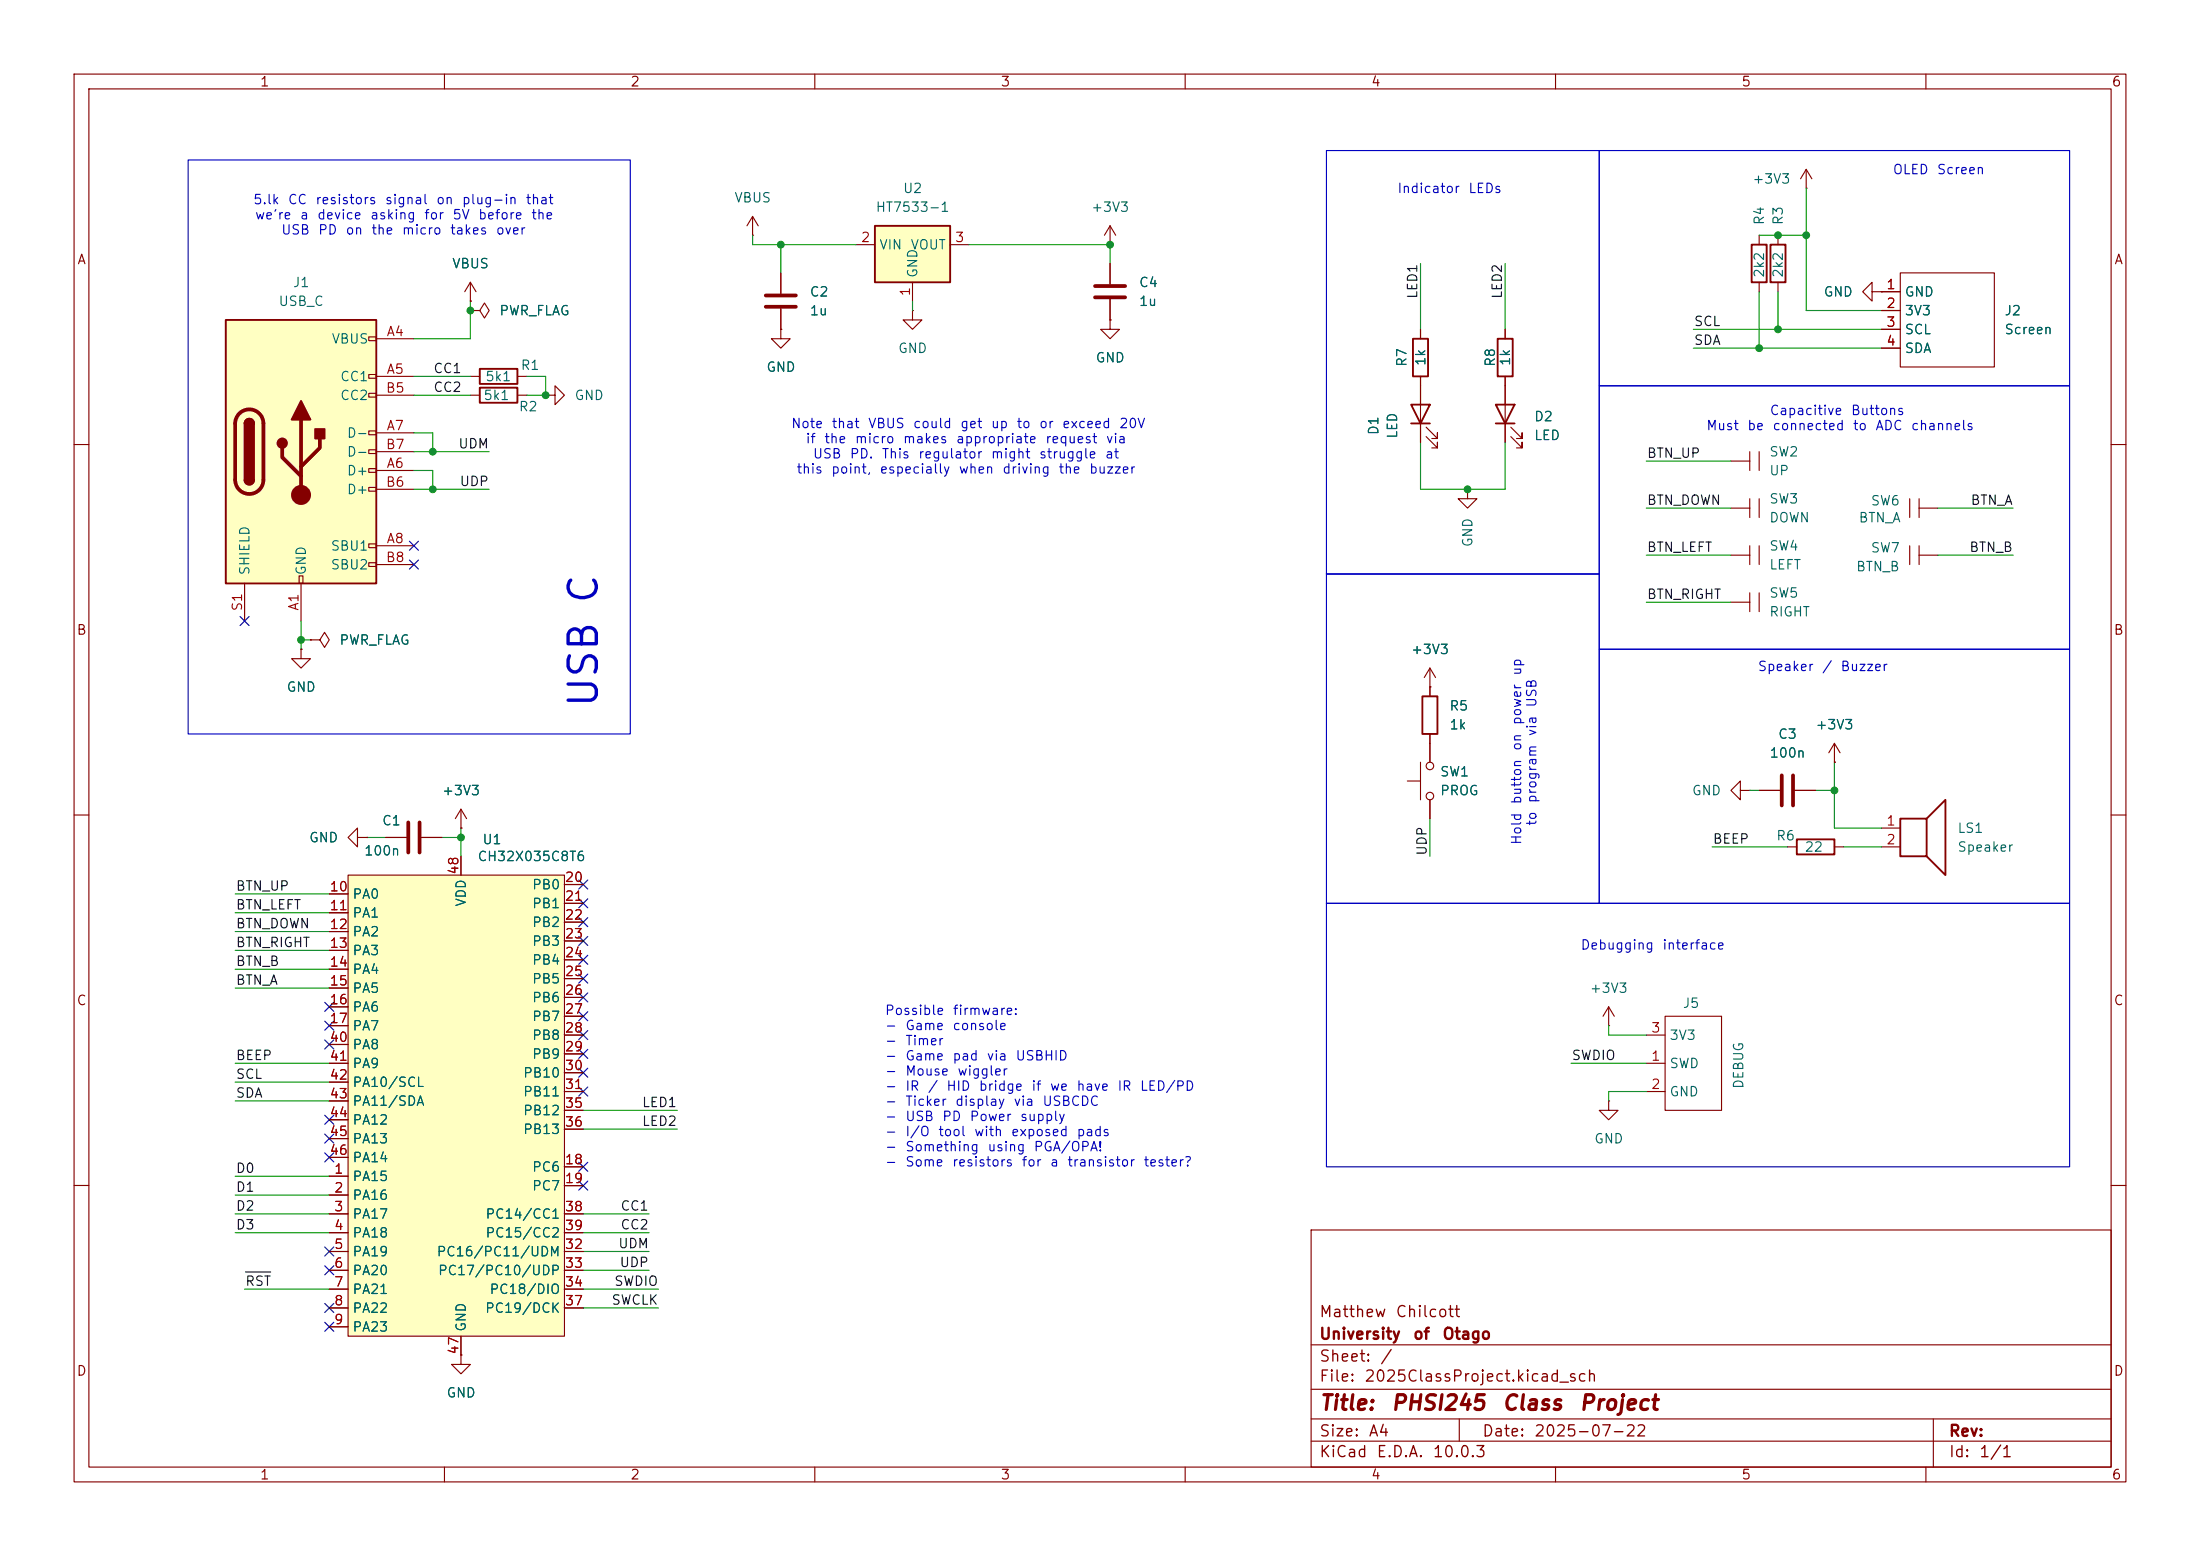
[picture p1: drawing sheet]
<svg xmlns="http://www.w3.org/2000/svg" width="297mm" height="210mm" viewBox="0 0 297 210" stroke-linecap="round" stroke-linejoin="round" font-family="sans-serif">
<g fill="none" stroke="#840000" stroke-width=".15">
<path d="M10 10h277v190h-277zM12 12h273v186h-273zM60 10v2M110 10v2M160 10v2M210 10v2M260 10v2M63.5 38.1l-.8 1.3M63.5 38.1l.8 1.3M63.5 38.1v2.5M243.8 25.4h.1M243.8 22.9l-.7 1.2"/>
<path d="M243.8 22.9l.8 1.2M243.8 22.9v2.5M252.7 39.4v-1.3l-1.2 1.3 1.2 1.2v-1.2h1.3M254 39.4h.1M63.5 40.6h.1M203.2 44.5v1.2M203.2 50.8v8.9M204 58.9l1.5 1.6v-.8v.8h-.8M204 57.7l1.5 1.5v-.8v.8h-.8M10 60h2M198.1 66v1.3h1.3l-1.3 1.3-1.3-1.3h1.3M198.1 66h.1"/>
<path d="M233.7 68.6h2.5M233.7 62.2h2.5M236.2 61v2.5M236.2 67.3v2.6M237.5 61v2.5M237.5 67.3v2.6M257.8 67.3v2.6M259.1 68.6h2.5M259.1 67.3v2.6M285 60h2M10 110h2M285 110h2"/>
<path d="M10 160h2M177 166h108v32h-108zM285 160h2M60 198v2M110 198v2M160 198v2M177 194.5h108M177 191.5h108M177 187.5h108M177 181.5h108M197 191.5v3M210 198v2"/>
<path d="M260 198v2M261 191.5v6.5"/>
</g>
<path d="M201.9 54.6h2.6l-1.3 2.6zM201.9 57.2h2.6M202.2 45.7h2v5.1h-2z" fill="none" stroke="#840000" stroke-width=".25"/>
<path d="M30.5 43.2h20.3v35.5h-20.3z" fill="#ffffc2"/>
<g fill="none" stroke="#840000" stroke-width=".15">
<path d="M240 31.8v1.2M240 38.1v1.3M49.8 45.5h1v.5h-1zM49.8 50.5h1v.6h-1zM49.8 53.1h1v.5h-1zM49.8 58.2h1v.5h-1zM50.8 45.7h5.1M50.8 50.8h5.1M50.8 58.4h5.1M50.8 53.3h5.1M63.5 41.9h1.3l.6-1 .6 1-.6 1-.6-1M63.5 41.9h.1"/>
<path d="M63.5 50.8h1.3M63.5 53.3h1.3M69.8 50.8h1.3M69.8 53.3h1.3M73.7 53.3h1.2v-1.2l1.3 1.2-1.3 1.3v-1.3M73.7 53.3h.1M33 78.7v5.1M40.4 77.7h.5v1h-.5zM40.6 78.7v5.1M49.8 60.7h1v.5h-1zM49.8 63.2h1v.6h-1zM49.8 65.8h1v.5h-1z"/>
<path d="M49.8 73.4h1v.5h-1zM49.8 75.9h1v.6h-1zM50.8 63.5h5.1M50.8 73.7h5.1M50.8 66h5.1M50.8 61h5.1M50.8 76.2h5.1M233.7 74.9h2.5M236.2 73.7v2.5M237.5 73.7v2.5M257.8 73.7v2.5M259.1 74.9h2.5"/>
<path d="M259.1 73.7v2.5M40.6 87.6v1.3h1.3l-1.3 1.3-1.2-1.3h1.2M40.6 87.6h.1M193 92.7h.1M193 90.2v3.8M193 99.1v3.8M193 90.2l-.7 1.2M193 90.2l.8 1.2M233.7 81.3h2.5M236.2 80v2.6M237.5 80v2.6M190 105.4h1.8"/>
<path d="M191.8 102.9v5.1M193 108v2.5M234.9 106.7v-1.3l-1.2 1.3 1.2 1.3v-1.3h1.3M236.2 106.7h.1M237.5 106.7h2.8M241.3 114.3h1.3M242.3 106.7h2.8M247.6 102.9h.1M247.6 114.3h1.3M247.6 100.3l-.7 1.3M247.6 100.3l.8 1.3M247.6 100.3v2.6"/>
<path d="M254 111.8h2.5M254 114.3h2.5"/>
<circle cx="193" cy="107.4" r=".51"/>
<circle cx="193" cy="103.4" r=".51"/>
</g>
<path d="M239 33h2v5.1h-2zM30.5 43.2h20.3v35.5h-20.3zM33 57.2a.64 .64 0 0 1 .7-.7 .64 .64 0 0 1 .6 .7M64.8 49.8h5v2h-5zM64.8 52.3h5v2.1h-5zM33 64.8a.64 .64 0 0 0 .7 .6 .64 .64 0 0 0 .6-.6M192 94h2.1v5.1h-2.1zM242.6 113.3h5v2h-5zM256.5 110.5h3.6v5.1h-3.6zM260.1 110.5l2.5-2.5v10.1l-2.5-2.5" fill="none" stroke="#840000" stroke-width=".25"/>
<path d="M32.3 55.8a1.9 1.9 0 0 1 2.1-.4 1.9 1.9 0 0 1 1.2 1.8v7.6a1.91 1.91 0 0 1-1.9 1.9 1.91 1.91 0 0 1-2-1.9v-7.6a1.9 1.9 0 0 1 .6-1.4zM40.6 56.6v10.2M43.2 59.2v1.3l-2.6 2.5M38.1 60.5v1.2l2.5 2.6M240.5 104.6v4.1M242.1 104.6v4.1" fill="none" stroke="#840000" stroke-width=".51"/>
<g fill="#840000" stroke="#840000" stroke-width=".25">
<path d="M33 57.2h1.3v7.6h-1.3z"/>
<path d="M33.2 56.7a.64 .64 0 0 1 .7-.1 .64 .64 0 0 1 .4 .6h-1.3z"/>
<path d="M33 64.8h1.3a.64 .64 0 0 1-.6 .6 .64 .64 0 0 1-.7-.6z"/>
<path d="M40.6 54.1l1.3 2.5h-2.5z"/>
<path d="M42.5 57.9h1.3v1.3h-1.3z"/>
<circle cx="38.1" cy="59.8" r=".63"/>
</g>
<circle cx="40.6" cy="66.8" r="1.27" fill="#840000" stroke="#840000" stroke-width=".15"/>
<path d="M47 118.1h29.2v62.2h-29.2z" fill="#ffffc2"/>
<g fill="none" stroke="#840000" stroke-width=".15">
<path d="M101.6 31.8h.1M101.6 29.2l-.8 1.3M101.6 29.2l.8 1.3M101.6 29.2v2.6M105.4 36.8v2.8M254 39.4h2.5M256.5 36.8h12.7v12.7h-12.7zM105.4 44.5v1.2h1.3l-1.3 1.3-1.3-1.3h1.3M105.4 44.5h.1M105.4 41.7v2.8M123.2 41.9v1.3h1.3l-1.3 1.3-1.3-1.3h1.3M123.2 41.9h.1"/>
<path d="M149.9 43.2v1.3h1.2l-1.2 1.2-1.3-1.2h1.3M149.9 43.2h.1M191.8 44.5v1.2M191.8 50.8v8.9M192.5 58.9l1.6 1.6v-.8v.8h-.8M192.5 57.7l1.6 1.5v-.8v.8h-.8M254 41.9h2.5M254 44.5h2.5M254 47h2.5M47 118.1h29.2v62.2h-29.2zM48.3 113v-1.2l-1.3 1.2 1.3 1.3v-1.3h1.2M49.5 113h.1"/>
<path d="M52.1 113h2.8M56.9 113h2.8M62.2 111.8h.1M62.2 109.2v2.6M62.2 115.6v2.5M62.2 109.2l-.7 1.3M62.2 109.2l.8 1.3M76.2 119.4h2.5M44.4 120.7h2.6M44.4 123.2h2.6M44.4 125.7h2.6M44.4 128.3h2.6"/>
<path d="M44.4 130.8h2.6M44.4 133.4h2.6M44.4 135.9h2.6M44.4 138.4h2.6M76.2 121.9h2.5M76.2 124.5h2.5M76.2 127h2.5M76.2 129.5h2.5M76.2 132.1h2.5M76.2 134.6h2.5M76.2 137.2h2.5M76.2 139.7h2.5"/>
<path d="M217.2 138.4h.1M217.2 135.9l-.8 1.3M217.2 135.9l.7 1.3M217.2 135.9v2.5M222.2 139.7h2.6M224.8 137.2h7.6v12.7h-7.6zM44.4 158.8h2.6M44.4 141h2.6M44.4 143.5h2.6M44.4 146.1h2.6M44.4 151.1h2.6M44.4 153.7h2.6"/>
<path d="M44.4 156.2h2.6M44.4 148.6h2.6M76.2 157.5h2.5M76.2 142.2h2.5M76.2 144.8h2.5M76.2 147.3h2.5M76.2 149.9h2.5M76.2 152.4h2.5M217.2 148.6v1.3h1.2l-1.2 1.2-1.3-1.2h1.3M217.2 148.6h.1M222.2 147.3h2.6M222.2 143.5h2.6"/>
<path d="M44.4 161.3h2.6M44.4 163.8h2.6M44.4 166.4h2.6M44.4 168.9h2.6M44.4 171.5h2.6M44.4 174h2.6M44.4 176.5h2.6M44.4 179.1h2.6M76.2 163.8h2.5M76.2 166.4h2.5M76.2 168.9h2.5M76.2 171.5h2.5"/>
<path d="M76.2 174h2.5M76.2 176.5h2.5M76.2 160h2.5M62.2 182.9v1.3h1.3l-1.3 1.2-1.2-1.2h1.2M62.2 182.9h.1M62.2 180.3v2.6"/>
</g>
<path d="M190.5 54.6h2.5l-1.2 2.6zM190.5 57.2h2.5M190.8 45.7h2v5.1h-2z" fill="none" stroke="#840000" stroke-width=".25"/>
<path d="M103.4 39.9h4M103.4 41.4h4M55.1 111v4.1M56.6 111v4.1" fill="none" stroke="#840000" stroke-width=".51"/>
<path d="M118.1 30.5h10.2v7.6h-10.2z" fill="#ffffc2"/>
<path d="M118.1 30.5h10.2v7.6h-10.2zM236.5 33h2v5.1h-2z" fill="none" stroke="#840000" stroke-width=".25"/>
<g fill="none" stroke="#840000" stroke-width=".15">
<path d="M105.4 36.8v2.8M115.6 33h2.5M123.2 38.1v2.5M128.3 33h2.5M149.9 33h.1M149.9 30.5v2.5M149.9 35.6v2.8M149.9 30.5l-.8 1.3M149.9 30.5l.7 1.3M237.5 31.8v1.2M237.5 38.1v1.3M254 39.4h.1"/>
<path d="M254 39.4h2.5M63.5 41.9h.1M63.5 40.6h.1M105.4 44.5h.1M105.4 41.7v2.8M149.9 43.2h.1M149.9 40.4v2.8M191.8 44.5v1.2M191.8 50.8v3.8M191.8 57.2v2.5M203.2 44.5v1.2M203.2 50.8v3.8"/>
<path d="M203.2 57.2v2.5M254 41.9h2.5M254 44.5h2.5M254 47h2.5M40.6 87.6h.1M41.9 86.4h1.3l.6-1.1 .6 1.1-.6 1-.6-1M41.9 86.4h.1M193 92.7h.1M193 92.7v1.3M193 99.1v3.8M49.5 113h.1M52.1 113h2.8"/>
<path d="M56.9 113h2.8M62.2 111.8h.1M62.2 115.6v2.5M76.2 119.4h2.5M193 108v2.5M237.5 106.7h2.8M242.3 106.7h2.8M247.6 102.9h.1M44.4 120.7h2.6M44.4 123.2h2.6M44.4 125.7h2.6M44.4 128.3h2.6"/>
<path d="M44.4 130.8h2.6M44.4 133.4h2.6M44.4 135.9h2.6M44.4 138.4h2.6M76.2 121.9h2.5M76.2 124.5h2.5M76.2 127h2.5M76.2 129.5h2.5M76.2 132.1h2.5M76.2 134.6h2.5M76.2 137.2h2.5M76.2 139.7h2.5"/>
<path d="M44.4 158.8h2.6M44.4 141h2.6M44.4 143.5h2.6M44.4 146.1h2.6M44.4 151.1h2.6M44.4 153.7h2.6M44.4 156.2h2.6M44.4 148.6h2.6M76.2 157.5h2.5M76.2 142.2h2.5M76.2 144.8h2.5M76.2 147.3h2.5"/>
<path d="M76.2 149.9h2.5M76.2 152.4h2.5M44.4 161.3h2.6M44.4 163.8h2.6M44.4 166.4h2.6M44.4 168.9h2.6M44.4 171.5h2.6M44.4 174h2.6M44.4 176.5h2.6M44.4 179.1h2.6M76.2 163.8h2.5M76.2 166.4h2.5"/>
<path d="M76.2 168.9h2.5M76.2 171.5h2.5M76.2 174h2.5M76.2 176.5h2.5M76.2 160h2.5M62.2 182.9h.1M62.2 180.3v2.6"/>
</g>
<path d="M147.8 38.6h4.1M147.8 40.1h4.1" fill="none" stroke="#840000" stroke-width=".51"/>
<path d="M33.1 171.7h3.4" fill="none" stroke="#0f0f0f" stroke-width=".15"/>
<g fill="none" stroke="#009600" stroke-width=".15">
<path d="M101.6 31.8v1.2h14M105.4 33v3.8M130.8 33h19.1v2.6M191.8 35.6v8.9M203.2 35.6v8.9M237.5 31.8h6.3M237.5 39.4v7.6M240 39.4v5.1M243.8 25.4v16.5h10.2M55.9 58.4h2.5v2.6M55.9 53.3h7.6M55.9 50.8h7.6"/>
<path d="M63.5 40.6v5.1h-7.6M71.1 50.8h2.6v2.5h-2.6M123.2 40.6v1.3M191.8 59.7v6.3h11.4v-6.3M228.6 44.5h25.4M228.6 47h25.4M55.9 63.5h2.5v2.5M55.9 66h10.1M55.9 61h10.1M222.2 74.9h11.5M222.2 68.6h11.5M222.2 62.2h11.5"/>
<path d="M261.6 74.9h10.2M261.6 68.6h10.2M40.6 83.8v3.8M40.6 86.4h1.3M222.2 81.3h11.5M49.5 113h2.6M59.7 113h2.5M62.2 111.8v3.8M193 110.5v5.1M231.1 114.3h10.2M236.2 106.7h1.3M245.1 106.7h2.5"/>
<path d="M247.6 102.9v8.9h6.4M248.9 114.3h5.1M31.7 133.4h12.7M31.7 130.8h12.7M31.7 128.3h12.7M31.7 123.2h12.7M31.7 125.7h12.7M31.7 120.7h12.7M217.2 138.4v1.3h5M31.7 158.8h12.7M31.7 143.5h12.7M31.7 148.6h12.7"/>
<path d="M31.7 146.1h12.7M78.7 149.9h12.7M78.7 152.4h12.7M212.1 143.5h10.1M222.2 147.3h-5v1.3M31.7 161.3h12.7M31.7 166.4h12.7M31.7 163.8h12.7M33 174h11.4M78.7 166.4h8.9M78.7 174h10.2M78.7 163.8h8.9"/>
<path d="M78.7 168.9h8.9M78.7 171.5h8.9M78.7 176.5h10.2"/>
</g>
<g fill="none" stroke="#000084" stroke-width=".15">
<path d="M55.3 75.6l1.2 1.2M55.3 73.1l1.2 1.2M56.5 75.6l-1.2 1.2M56.5 73.1l-1.2 1.2M32.4 83.2l1.2 1.2M33.6 83.2l-1.2 1.2M78.1 118.8l1.2 1.2M79.3 118.8l-1.2 1.2M43.8 135.3l1.3 1.2M43.8 137.8l1.3 1.2M45.1 135.3l-1.3 1.2M45.1 137.8l-1.3 1.2"/>
<path d="M78.1 131.5l1.2 1.2M78.1 126.4l1.2 1.2M78.1 123.9l1.2 1.2M78.1 134l1.2 1.2M78.1 128.9l1.2 1.2M78.1 121.3l1.2 1.2M78.1 136.6l1.2 1.2M78.1 139.1l1.2 1.2M79.3 131.5l-1.2 1.2M79.3 126.4l-1.2 1.2M79.3 123.9l-1.2 1.2M79.3 134l-1.2 1.2"/>
<path d="M79.3 128.9l-1.2 1.2M79.3 121.3l-1.2 1.2M79.3 136.6l-1.2 1.2M79.3 139.1l-1.2 1.2M43.8 153.1l1.3 1.2M43.8 155.6l1.3 1.2M43.8 140.4l1.3 1.2M43.8 150.5l1.3 1.2M45.1 155.6l-1.3 1.2M45.1 153.1l-1.3 1.2M45.1 140.4l-1.3 1.2M45.1 150.5l-1.3 1.2"/>
<path d="M78.1 144.2l1.2 1.2M78.1 146.7l1.2 1.2M78.1 159.4l1.2 1.2M78.1 156.9l1.2 1.2M78.1 141.6l1.2 1.2M79.3 144.2l-1.2 1.2M79.3 146.7l-1.2 1.2M79.3 159.4l-1.2 1.2M79.3 156.9l-1.2 1.2M79.3 141.6l-1.2 1.2M43.8 178.5l1.3 1.2M43.8 175.9l1.3 1.2"/>
<path d="M43.8 170.8l1.3 1.3M43.8 168.3l1.3 1.2M45.1 168.3l-1.3 1.2M45.1 170.8l-1.3 1.3M45.1 178.5l-1.3 1.2M45.1 175.9l-1.3 1.2"/>
</g>
<path d="M25.4 21.6h59.7v77.5h-59.7zM179.1 20.3h36.8v57.2h-36.8zM215.9 20.3h63.5v31.8h-63.5zM215.9 52.1h63.5v35.5h-63.5zM179.1 77.5h36.8v44.4h-36.8zM215.9 87.6h63.5v34.3h-63.5zM179.1 121.9h100.3v35.6h-100.3z" fill="none" stroke="#0000c2" stroke-width=".15"/>
<g fill="#009600" stroke="#009600" stroke-width=".14">
<circle cx="198.1" cy="66" r=".46"/>
<circle cx="237.5" cy="47" r=".46"/>
<circle cx="240" cy="31.8" r=".46"/>
<circle cx="240" cy="44.5" r=".46"/>
<circle cx="149.9" cy="33" r=".46"/>
<circle cx="105.4" cy="33" r=".46"/>
<circle cx="63.5" cy="41.9" r=".46"/>
<circle cx="58.4" cy="61" r=".46"/>
<circle cx="73.7" cy="53.3" r=".46"/>
<circle cx="247.6" cy="106.7" r=".46"/>
<circle cx="243.8" cy="31.8" r=".46"/>
<circle cx="58.4" cy="66" r=".46"/>
<circle cx="62.2" cy="113" r=".46"/>
<circle cx="40.6" cy="86.4" r=".46"/>
</g>
<text font-size="3.8" fill="#0000c2" x="81.7" y="95.8" transform="rotate(-90 81.7 95.8)">USB C</text>
<g font-size="2" fill="#840000">
<text x="178" y="190.8">Title:</text>
<text x="187.7" y="190.8">PHSI245</text>
<text x="202.7" y="190.8">Class</text>
<text x="213.1" y="190.8">Project</text>
</g>
<g font-size="1.5" fill="#840000">
<text x="178" y="178.2">Matthew</text>
<text x="188.3" y="178.2">Chilcott</text>
<text x="178" y="184.2">Sheet:</text>
<text x="178" y="181.2">University</text>
<text x="186.2" y="184.2">/</text>
<text x="190.7" y="181.2">of</text>
<text x="194.6" y="181.2">Otago</text>
<text x="178" y="186.9">File:</text>
<text x="184.1" y="186.9">2025ClassProject.kicad_sch</text>
<text x="178" y="197.1">KiCad</text>
<text x="178" y="194.3">Size:</text>
<text x="184.7" y="194.3">A4</text>
<text x="185.7" y="197.1">E.D.A.</text>
<text x="193.3" y="197.1">10.0.3</text>
<text x="200" y="194.3">Date:</text>
<text x="207" y="194.3">2025-07-22</text>
<text x="263" y="194.3">Rev:</text>
<text x="263" y="197.1">Id:</text>
<text x="267.1" y="197.1">1/1</text>
</g>
<g font-size="1.3" fill="#840000">
<text x="35" y="12">1</text>
<text x="85" y="12">2</text>
<text x="135" y="12">3</text>
<text x="185" y="12">4</text>
<text x="235" y="12">5</text>
<text x="285" y="12">6</text>
<text x="10.3" y="36">A</text>
<text x="285.3" y="36">A</text>
<text x="10.3" y="86">B</text>
<text x="285.3" y="86">B</text>
<text x="10.3" y="136">C</text>
<text x="285.3" y="136">C</text>
<text x="10.3" y="186">D</text>
<text x="285.3" y="186">D</text>
<text x="35" y="200">1</text>
<text x="85" y="200">2</text>
<text x="135" y="200">3</text>
<text x="185" y="200">4</text>
<text x="235" y="200">5</text>
<text x="285" y="200">6</text>
</g>
<g font-size="1.3" fill="#0000c2">
<text x="255.4" y="23.8">OLED</text>
<text x="261.4" y="23.8">Screen</text>
<text x="34.1" y="27.9">5.lk</text>
<text x="34.3" y="29.9">we're</text>
<text x="38.8" y="27.9">CC</text>
<text x="40.4" y="29.9">a</text>
<text x="42.5" y="27.9">resistors</text>
<text x="42.7" y="29.9">device</text>
<text x="49.9" y="29.9">asking</text>
<text x="51.9" y="27.9">signal</text>
<text x="57.2" y="29.9">for</text>
<text x="58.8" y="27.9">on</text>
<text x="61" y="29.9">5V</text>
<text x="62.3" y="27.9">plug-in</text>
<text x="64.5" y="29.9">before</text>
<text x="70.9" y="27.9">that</text>
<text x="71.6" y="29.9">the</text>
<text x="188.6" y="26.4">Indicator</text>
<text x="198.1" y="26.4">LEDs</text>
<text x="37.9" y="32">USB</text>
<text x="42.9" y="32">PD</text>
<text x="46.6" y="32">on</text>
<text x="50" y="32">the</text>
<text x="54.2" y="32">micro</text>
<text x="60.7" y="32">takes</text>
<text x="66.8" y="32">over</text>
<text x="106.7" y="58.1">Note</text>
<text x="112.2" y="58.1">that</text>
<text x="117.1" y="58.1">VBUS</text>
<text x="123.2" y="58.1">could</text>
<text x="129.5" y="58.1">get</text>
<text x="133.7" y="58.1">up</text>
<text x="137.1" y="58.1">to</text>
<text x="140.2" y="58.1">or</text>
<text x="143.3" y="58.1">exceed</text>
<text x="151" y="58.1">20V</text>
<text x="230.3" y="58.4">Must</text>
<text x="235.8" y="58.4">be</text>
<text x="238.8" y="56.3">Capacitive</text>
<text x="239.2" y="58.4">connected</text>
<text x="249.8" y="56.3">Buttons</text>
<text x="250" y="58.4">to</text>
<text x="253.1" y="58.4">ADC</text>
<text x="257.9" y="58.4">channels</text>
<text x="107.4" y="64.2">this</text>
<text x="108.7" y="60.2">if</text>
<text x="109.6" y="62.2">USB</text>
<text x="111.2" y="60.2">the</text>
<text x="112.1" y="64.2">point,</text>
<text x="114.6" y="62.2">PD.</text>
<text x="115.3" y="60.2">micro</text>
<text x="118.7" y="64.2">especially</text>
<text x="118.9" y="62.2">This</text>
<text x="121.8" y="60.2">makes</text>
<text x="123.9" y="62.2">regulator</text>
<text x="129" y="60.2">appropriate</text>
<text x="129.3" y="64.2">when</text>
<text x="133.7" y="62.2">might</text>
<text x="135.2" y="64.2">driving</text>
<text x="140.2" y="62.2">struggle</text>
<text x="141" y="60.2">request</text>
<text x="142.8" y="64.2">the</text>
<text x="146.9" y="64.2">buzzer</text>
<text x="149.1" y="62.2">at</text>
<text x="149.2" y="60.2">via</text>
<text x="205.7" y="91.3" transform="rotate(-90 205.7 91.3)">up</text>
<text x="207.7" y="95.6" transform="rotate(-90 207.7 95.6)">USB</text>
<text x="237.2" y="90.9">Speaker</text>
<text x="245.9" y="90.9">/</text>
<text x="248.4" y="90.9">Buzzer</text>
<text x="205.7" y="101.4" transform="rotate(-90 205.7 101.4)">on</text>
<text x="205.7" y="98" transform="rotate(-90 205.7 98)">power</text>
<text x="207.7" y="99.5" transform="rotate(-90 207.7 99.5)">via</text>
<text x="205.7" y="108.7" transform="rotate(-90 205.7 108.7)">button</text>
<text x="207.7" y="111.5" transform="rotate(-90 207.7 111.5)">to</text>
<text x="207.7" y="108.5" transform="rotate(-90 207.7 108.5)">program</text>
<text x="205.7" y="114.1" transform="rotate(-90 205.7 114.1)">Hold</text>
<text x="213.3" y="128.5">Debugging</text>
<text x="224.3" y="128.5">interface</text>
<text x="119.4" y="137.3">Possible</text>
<text x="128.5" y="137.3">firmware:</text>
<text x="119.4" y="139.4">-</text>
<text x="119.4" y="141.4">-</text>
<text x="119.4" y="143.4">-</text>
<text x="122.1" y="139.4">Game</text>
<text x="122.1" y="141.4">Timer</text>
<text x="122.1" y="143.4">Game</text>
<text x="128.5" y="139.4">console</text>
<text x="128.5" y="143.4">pad</text>
<text x="133.1" y="143.4">via</text>
<text x="137" y="143.4">USBHID</text>
<text x="119.4" y="145.5">-</text>
<text x="119.4" y="147.5">-</text>
<text x="119.4" y="149.6">-</text>
<text x="122.1" y="145.5">Mouse</text>
<text x="122.1" y="147.5">IR</text>
<text x="122.1" y="149.6">Ticker</text>
<text x="125.2" y="147.5">/</text>
<text x="127.7" y="147.5">HID</text>
<text x="128.9" y="149.6">display</text>
<text x="129.2" y="145.5">wiggler</text>
<text x="132" y="147.5">bridge</text>
<text x="136.7" y="149.6">via</text>
<text x="139.1" y="147.5">if</text>
<text x="140.6" y="149.6">USBCDC</text>
<text x="141.6" y="147.5">we</text>
<text x="145.2" y="147.5">have</text>
<text x="150.8" y="147.5">IR</text>
<text x="153.8" y="147.5">LED/PD</text>
<text x="119.4" y="151.6">-</text>
<text x="119.4" y="153.7">-</text>
<text x="119.4" y="155.7">-</text>
<text x="122.1" y="151.6">USB</text>
<text x="122.1" y="153.7">I/O</text>
<text x="122.1" y="155.7">Something</text>
<text x="126.6" y="153.7">tool</text>
<text x="127.1" y="151.6">PD</text>
<text x="130.8" y="151.6">Power</text>
<text x="131.4" y="153.7">with</text>
<text x="133.2" y="155.7">using</text>
<text x="136.4" y="153.7">exposed</text>
<text x="137.6" y="151.6">supply</text>
<text x="139.5" y="155.7">PGA/OPA!</text>
<text x="145.3" y="153.7">pads</text>
<text x="119.4" y="157.8">-</text>
<text x="122.1" y="157.8">Some</text>
<text x="128.4" y="157.8">resistors</text>
<text x="137.8" y="157.8">for</text>
<text x="141.7" y="157.8">a</text>
<text x="144" y="157.8">transistor</text>
<text x="154.3" y="157.8">tester?</text>
</g>
<g font-size="1.3" fill="#006464">
<text x="99" y="27.6">VBUS</text>
<text x="118.1" y="28.9">HT7533-1</text>
<text x="121.8" y="26.4">U2</text>
<text x="147.2" y="28.9">+3V3</text>
<text x="236.5" y="25.1">+3V3</text>
<text x="118.6" y="34">VIN</text>
<text x="122.8" y="34">VOUT</text>
<text x="238.5" y="30.5" transform="rotate(-90 238.5 30.5)">R4</text>
<text x="241" y="30.5" transform="rotate(-90 241 30.5)">R3</text>
<text x="37.5" y="41.6">USB_C</text>
<text x="39.4" y="39.1">J1</text>
<text x="60.9" y="36.5">VBUS</text>
<text x="109.2" y="40.3">C2</text>
<text x="124.2" y="37.6" transform="rotate(-90 124.2 37.6)">GND</text>
<text x="153.7" y="39.1">C4</text>
<text x="153.7" y="41.6">1u</text>
<text x="238.5" y="37.6" transform="rotate(-90 238.5 37.6)">2k2</text>
<text x="241" y="37.6" transform="rotate(-90 241 37.6)">2k2</text>
<text x="246.1" y="40.3">GND</text>
<text x="257" y="40.3">GND</text>
<text x="44.7" y="46.7">VBUS</text>
<text x="67.3" y="42.9">PWR_FLAG</text>
<text x="109.2" y="42.9">1u</text>
<text x="121.2" y="48">GND</text>
<text x="257" y="42.9">3V3</text>
<text x="257" y="45.4">SCL</text>
<text x="257" y="48">SDA</text>
<text x="270.5" y="42.9">J2</text>
<text x="270.5" y="45.4">Screen</text>
<text x="45.8" y="51.8">CC1</text>
<text x="65.4" y="51.8">5k1</text>
<text x="70.2" y="50.2">R1</text>
<text x="103.4" y="50.5">GND</text>
<text x="147.8" y="49.2">GND</text>
<text x="190.2" y="49.6" transform="rotate(-90 190.2 49.6)">R7</text>
<text x="192.7" y="49.5" transform="rotate(-90 192.7 49.5)">1k</text>
<text x="202.1" y="49.6" transform="rotate(-90 202.1 49.6)">R8</text>
<text x="204.2" y="49.5" transform="rotate(-90 204.2 49.5)">1k</text>
<text x="45.8" y="54.3">CC2</text>
<text x="46.7" y="59.4">D-</text>
<text x="65.2" y="54.3">5k1</text>
<text x="70" y="55.8">R2</text>
<text x="77.5" y="54.3">GND</text>
<text x="186.4" y="58.8" transform="rotate(-90 186.4 58.8)">D1</text>
<text x="188.9" y="59.3" transform="rotate(-90 188.9 59.3)">LED</text>
<text x="207" y="57.2">D2</text>
<text x="207" y="59.7">LED</text>
<text x="46.7" y="64.5">D+</text>
<text x="46.7" y="61.9">D-</text>
<text x="238.8" y="64.5">UP</text>
<text x="238.8" y="61.9">SW2</text>
<text x="46.7" y="67">D+</text>
<text x="238.8" y="68.3">SW3</text>
<text x="238.8" y="70.8">DOWN</text>
<text x="250.8" y="70.8">BTN_A</text>
<text x="252.5" y="68.5">SW6</text>
<text x="34" y="77.7" transform="rotate(-90 34 77.7)">SHIELD</text>
<text x="41.6" y="77.7" transform="rotate(-90 41.6 77.7)">GND</text>
<text x="44.6" y="74.6">SBU1</text>
<text x="44.6" y="77.2">SBU2</text>
<text x="199.1" y="73.9" transform="rotate(-90 199.1 73.9)">GND</text>
<text x="238.8" y="77.2">LEFT</text>
<text x="238.8" y="74.6">SW4</text>
<text x="250.5" y="77.4">BTN_B</text>
<text x="252.5" y="74.9">SW7</text>
<text x="238.8" y="83.5">RIGHT</text>
<text x="238.8" y="81">SW5</text>
<text x="45.7" y="87.3">PWR_FLAG</text>
<text x="190.4" y="88.6">+3V3</text>
<text x="38.6" y="93.7">GND</text>
<text x="195.6" y="96.2">R5</text>
<text x="195.6" y="98.8">1k</text>
<text x="240" y="100">C3</text>
<text x="245" y="98.8">+3V3</text>
<text x="59.6" y="107.7">+3V3</text>
<text x="194.3" y="107.7">PROG</text>
<text x="194.3" y="105.1">SW1</text>
<text x="228.3" y="107.7">GND</text>
<text x="238.8" y="102.6">100n</text>
<text x="51.5" y="111.7">C1</text>
<text x="239.7" y="113.7">R6</text>
<text x="264.2" y="112.7">LS1</text>
<text x="41.6" y="114">GND</text>
<text x="49.1" y="115.8">100n</text>
<text x="64.4" y="116.5">CH32X035C8T6</text>
<text x="65" y="114.3">U1</text>
<text x="243.5" y="115.3">22</text>
<text x="264.2" y="115.3">Speaker</text>
<text x="47.5" y="121.6">PA0</text>
<text x="47.5" y="124.2">PA1</text>
<text x="63.2" y="122.4" transform="rotate(-90 63.2 122.4)">VDD</text>
<text x="71.7" y="120.4">PB0</text>
<text x="71.7" y="122.9">PB1</text>
<text x="71.7" y="125.4">PB2</text>
<text x="47.5" y="126.7">PA2</text>
<text x="47.5" y="129.2">PA3</text>
<text x="47.5" y="131.8">PA4</text>
<text x="71.7" y="128">PB3</text>
<text x="71.7" y="130.5">PB4</text>
<text x="47.5" y="134.3">PA5</text>
<text x="47.5" y="136.9">PA6</text>
<text x="71.7" y="133.1">PB5</text>
<text x="71.7" y="135.6">PB6</text>
<text x="214.5" y="134.3">+3V3</text>
<text x="227.1" y="136.4">J5</text>
<text x="47.5" y="139.4">PA7</text>
<text x="47.5" y="141.9">PA8</text>
<text x="71.7" y="138.1">PB7</text>
<text x="71.7" y="140.7">PB8</text>
<text x="71.7" y="143.2">PB9</text>
<text x="225.3" y="140.7">3V3</text>
<text x="47.5" y="144.5">PA9</text>
<text x="47.5" y="147">PA10/SCL</text>
<text x="47.5" y="149.6">PA11/SDA</text>
<text x="70.5" y="145.8">PB10</text>
<text x="70.5" y="148.3">PB11</text>
<text x="225.3" y="144.5">SWD</text>
<text x="225.3" y="148.3">GND</text>
<text x="235.7" y="147.1" transform="rotate(-90 235.7 147.1)">DEBUG</text>
<text x="47.5" y="152.1">PA12</text>
<text x="47.5" y="154.6">PA13</text>
<text x="70.5" y="150.8">PB12</text>
<text x="70.5" y="153.4">PB13</text>
<text x="215.1" y="154.6">GND</text>
<text x="47.5" y="159.7">PA15</text>
<text x="47.5" y="157.2">PA14</text>
<text x="71.7" y="158.5">PC6</text>
<text x="71.7" y="161">PC7</text>
<text x="47.5" y="162.3">PA16</text>
<text x="47.5" y="164.8">PA17</text>
<text x="47.5" y="167.3">PA18</text>
<text x="65.4" y="164.8">PC14/CC1</text>
<text x="65.4" y="167.3">PC15/CC2</text>
<text x="47.5" y="169.9">PA19</text>
<text x="47.5" y="172.4">PA20</text>
<text x="58.9" y="169.9">PC16/PC11/UDM</text>
<text x="59" y="172.4">PC17/PC10/UDP</text>
<text x="47.5" y="175">PA21</text>
<text x="47.5" y="177.5">PA22</text>
<text x="63.2" y="179.8" transform="rotate(-90 63.2 179.8)">GND</text>
<text x="65.4" y="177.5">PC19/DCK</text>
<text x="66" y="175">PC18/DIO</text>
<text x="47.5" y="180">PA23</text>
<text x="60.2" y="188.9">GND</text>
</g>
<g font-size="1.3" fill="#a90000">
<text x="116.1" y="33">2</text>
<text x="128.8" y="33">3</text>
<text x="123.2" y="40.1" transform="rotate(-90 123.2 40.1)">1</text>
<text x="254.6" y="39.3">1</text>
<text x="254.6" y="41.9">2</text>
<text x="52.1" y="45.7">A4</text>
<text x="254.6" y="44.4">3</text>
<text x="254.6" y="47">4</text>
<text x="52" y="53.3">B5</text>
<text x="52.1" y="50.8">A5</text>
<text x="52.1" y="58.4">A7</text>
<text x="52" y="60.9">B7</text>
<text x="52.1" y="63.5">A6</text>
<text x="52" y="66">B6</text>
<text x="52" y="76.2">B8</text>
<text x="52.1" y="73.6">A8</text>
<text x="33" y="82.6" transform="rotate(-90 33 82.6)">S1</text>
<text x="40.6" y="82.5" transform="rotate(-90 40.6 82.5)">A1</text>
<text x="254.6" y="111.7">1</text>
<text x="62.2" y="118.2" transform="rotate(-90 62.2 118.2)">48</text>
<text x="76.2" y="119.4">20</text>
<text x="254.6" y="114.3">2</text>
<text x="44.4" y="120.6">10</text>
<text x="44.4" y="123.2">11</text>
<text x="44.4" y="125.7">12</text>
<text x="76.2" y="121.9">21</text>
<text x="76.2" y="124.4">22</text>
<text x="44.4" y="128.2">13</text>
<text x="44.4" y="130.8">14</text>
<text x="76.2" y="127">23</text>
<text x="76.2" y="129.5">24</text>
<text x="44.4" y="133.3">15</text>
<text x="44.4" y="135.9">16</text>
<text x="76.2" y="132.1">25</text>
<text x="76.2" y="134.6">26</text>
<text x="76.2" y="137.1">27</text>
<text x="44.4" y="138.4">17</text>
<text x="44.4" y="140.9">40</text>
<text x="44.4" y="143.5">41</text>
<text x="76.2" y="139.7">28</text>
<text x="76.2" y="142.2">29</text>
<text x="222.8" y="143.5">1</text>
<text x="222.8" y="139.7">3</text>
<text x="44.4" y="146">42</text>
<text x="44.4" y="148.6">43</text>
<text x="76.2" y="144.8">30</text>
<text x="76.2" y="147.3">31</text>
<text x="76.2" y="149.8">35</text>
<text x="222.8" y="147.3">2</text>
<text x="44.4" y="151.1">44</text>
<text x="44.4" y="153.6">45</text>
<text x="76.2" y="152.4">36</text>
<text x="44.4" y="156.2">46</text>
<text x="45" y="158.7">1</text>
<text x="45" y="161.3">2</text>
<text x="76.2" y="157.5">18</text>
<text x="76.2" y="160">19</text>
<text x="45" y="163.8">3</text>
<text x="45" y="166.3">4</text>
<text x="76.2" y="163.8">38</text>
<text x="76.2" y="166.3">39</text>
<text x="45" y="168.9">5</text>
<text x="45" y="171.4">6</text>
<text x="45" y="174">7</text>
<text x="76.2" y="168.9">32</text>
<text x="76.2" y="171.4">33</text>
<text x="76.2" y="174">34</text>
<text x="45" y="176.5">8</text>
<text x="45" y="179">9</text>
<text x="76.2" y="176.5">37</text>
<text x="62.2" y="182.9" transform="rotate(-90 62.2 182.9)">47</text>
</g>
<g font-size="1.3" fill="#0f0f0f">
<text x="191.6" y="40.4" transform="rotate(-90 191.6 40.4)">LED1</text>
<text x="203.1" y="40.4" transform="rotate(-90 203.1 40.4)">LED2</text>
<text x="228.6" y="46.9">SDA</text>
<text x="228.6" y="44.3">SCL</text>
<text x="58.4" y="53.2">CC2</text>
<text x="58.4" y="50.7">CC1</text>
<text x="61.8" y="60.8">UDM</text>
<text x="62" y="65.9">UDP</text>
<text x="222.2" y="62.1">BTN_UP</text>
<text x="222.2" y="68.5">BTN_DOWN</text>
<text x="266" y="68.5">BTN_A</text>
<text x="222.2" y="74.8">BTN_LEFT</text>
<text x="265.8" y="74.8">BTN_B</text>
<text x="222.2" y="81.2">BTN_RIGHT</text>
<text x="192.9" y="115.6" transform="rotate(-90 192.9 115.6)">UDP</text>
<text x="231.1" y="114.2">BEEP</text>
<text x="31.7" y="120.5">BTN_UP</text>
<text x="31.7" y="125.6">BTN_DOWN</text>
<text x="31.7" y="123.1">BTN_LEFT</text>
<text x="31.7" y="130.7">BTN_B</text>
<text x="31.7" y="128.1">BTN_RIGHT</text>
<text x="31.7" y="133.2">BTN_A</text>
<text x="31.7" y="143.4">BEEP</text>
<text x="212.1" y="143.4">SWDIO</text>
<text x="31.7" y="148.5">SDA</text>
<text x="31.7" y="145.9">SCL</text>
<text x="86.6" y="149.7">LED1</text>
<text x="86.6" y="152.3">LED2</text>
<text x="31.7" y="158.6">D0</text>
<text x="31.7" y="161.2">D1</text>
<text x="31.7" y="166.2">D3</text>
<text x="31.7" y="163.7">D2</text>
<text x="83.7" y="166.2">CC2</text>
<text x="83.7" y="163.7">CC1</text>
<text x="33" y="173.9">RST</text>
<text x="82.8" y="173.9">SWDIO</text>
<text x="83.4" y="168.8">UDM</text>
<text x="83.6" y="171.3">UDP</text>
<text x="82.5" y="176.4">SWCLK</text>
</g>
</svg>
